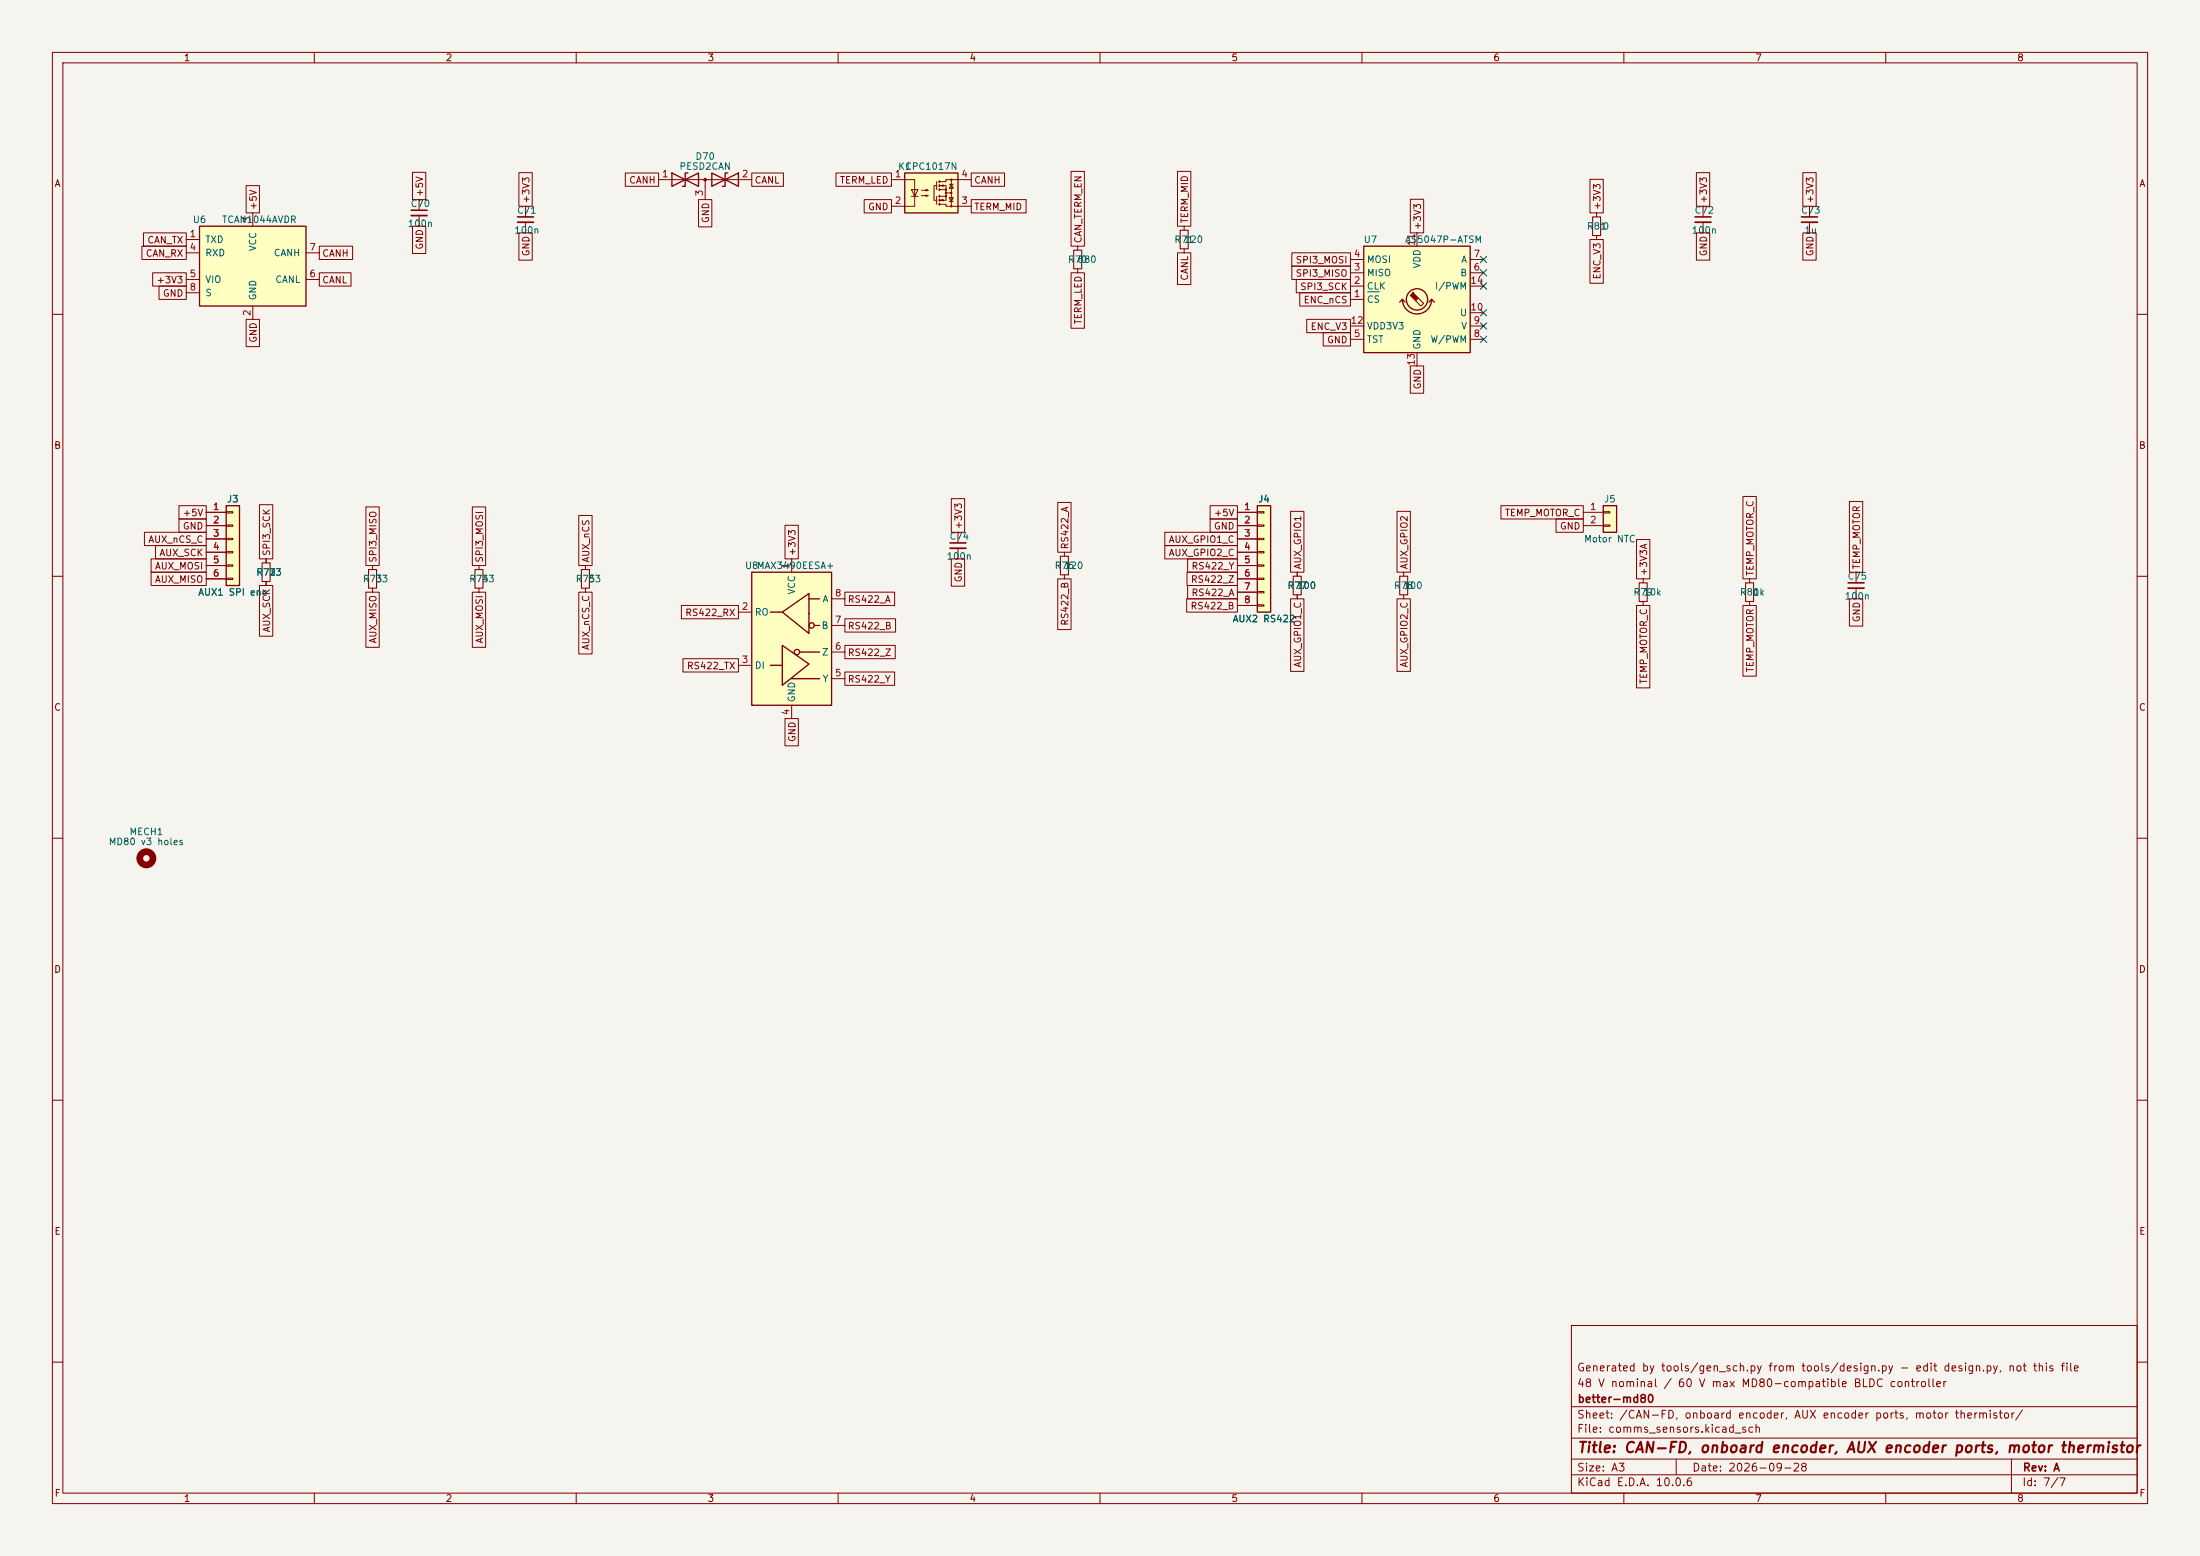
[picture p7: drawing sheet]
<svg xmlns="http://www.w3.org/2000/svg" width="420mm" height="297mm" viewBox="0 0 420 297" stroke-linecap="round" stroke-linejoin="round" font-family="sans-serif">
<path d="M0 0h420v297h-420z" fill="#f5f4ef" stroke="#f5f4ef" stroke-width=".19"/>
<g fill="none" stroke="#840000" stroke-width=".19">
<path d="M10 10h400v277h-400zM12 12h396v273h-396zM60 10v2M110 10v2M160 10v2M210 10v2M260 10v2M310 10v2M360 10v2M80 38.1v2M80 41.1v2.1M10 60h2"/>
<path d="M408 60h2M10 110h2M247.6 109.2v.8M247.6 113.5v.8M408 110h2M10 160h2M408 160h2M10 210h2M408 210h2M300 253h108v32h-108zM10 260h2M300 278.5h108"/>
<path d="M300 274.5h108M300 268.5h108M320 278.5v3M384 278.5v6.5M408 260h2M60 285v2M110 285v2M160 285v2M210 285v2M260 285v2M300 281.5h108M310 285v2"/>
<path d="M360 285v2"/>
</g>
<path d="M78.5 40.1h3" fill="none" stroke="#840000" stroke-width=".3"/>
<path d="M78.5 41.1h3" fill="none" stroke="#840000" stroke-width=".33"/>
<path d="M246.9 110h1.5v3.5h-1.5z" fill="none" stroke="#840000" stroke-width=".2"/>
<path d="M240 96.5h2.6v20.3h-2.6z" fill="#ffffc2"/>
<path d="M240 96.5h2.6v20.3h-2.6z" fill="none" stroke="#840000" stroke-width=".25"/>
<g fill="none" stroke="#840000" stroke-width=".19">
<path d="M100.3 39.4v2M100.3 42.4v2.1M236.2 97.8h3.8M240 97.7h1.3v.2h-1.3zM236.2 100.3h3.8M236.2 102.9h3.8M236.2 105.4h3.8M236.2 108h3.8M236.2 110.5h3.8M236.2 113h3.8M236.2 115.6h3.8M240 100.2h1.3v.3h-1.3z"/>
<path d="M240 102.7h1.3v.3h-1.3zM240 105.3h1.3v.2h-1.3zM240 107.8h1.3v.3h-1.3zM240 110.4h1.3v.2h-1.3zM240 112.9h1.3v.3h-1.3zM240 115.4h1.3v.3h-1.3zM268 109.2v.8M268 113.5v.8"/>
</g>
<path d="M267.2 110h1.5v3.5h-1.5z" fill="none" stroke="#840000" stroke-width=".2"/>
<path d="M98.8 41.4h3.1" fill="none" stroke="#840000" stroke-width=".3"/>
<path d="M98.8 42.4h3.1" fill="none" stroke="#840000" stroke-width=".33"/>
<path d="M260.3 47h20.4v20.3h-20.4z" fill="#ffffc2"/>
<g fill="none" stroke="#840000" stroke-width=".25">
<path d="M128.3 33l5 2.6v-2.6l-5 2.6zM131.3 33h-.5v2.6h-.5M135.9 33l5.1 2.6v-2.6l-5.1 2.6zM138.9 33h-.5v2.6h-.5M260.3 47h20.4v20.3h-20.4zM267.7 57.2a2.79 2.79 0 0 0 2.8 2.7 2.79 2.79 0 0 0 2.8-2.7M267.7 57.2l-.5 .5M267.7 57.2l.5 .5M273.3 57.2l-.5 .5M273.3 57.2l.5 .5"/>
<circle cx="270.5" cy="57.2" r="2.03"/>
</g>
<g fill="#840000" stroke="#840000" stroke-width=".19">
<path d="M269.7 55.9l1.1 1-.5 .5-1.1-1 .5-.5 .2 .1z"/>
<circle cx="134.6" cy="34.3" r=".25"/>
</g>
<g fill="none" stroke="#840000" stroke-width=".19">
<path d="M125.7 34.3h17.8M134.6 34.3v3.8M257.8 57.2h2.5M257.8 54.6h2.5M257.8 52.1h2.5M257.8 49.5h2.5M270.5 44.5v2.5M270.8 56.9l1 1-.5 .5-1-1M280.7 54.6h2.5M280.7 52.1h2.5M280.7 49.5h2.5M280.7 59.7h2.5"/>
<path d="M257.8 64.8h2.5M257.8 62.2h2.5M270.5 67.3v2.6M280.7 64.8h2.5M280.7 62.2h2.5M111.8 108v.7M111.8 112.3v.7"/>
</g>
<path d="M261.1 55.7h2.2" fill="none" stroke="#006464" stroke-width=".19"/>
<path d="M111 108.7h1.5v3.6h-1.5z" fill="none" stroke="#840000" stroke-width=".2"/>
<path d="M143.5 109.2h15.2v25.4h-15.2z" fill="#ffffc2"/>
<g fill="none" stroke="#840000" stroke-width=".25">
<path d="M143.5 109.2h15.2v25.4h-15.2zM147.1 116.8h2.3M149.4 116.8l5-3.5v7.6zM154.4 114.3h2.1M155.4 119.4h1.1M147.1 127h2.3M149.4 123.2l5 3.5-5 4.1zM151.1 129.5h5.4M152.7 124.5h3.8"/>
<circle cx="154.9" cy="119.4" r=".51"/>
<circle cx="152.1" cy="124.5" r=".51"/>
</g>
<path d="M141 116.8h2.5M151.1 106.7v2.5M158.7 119.4h2.6M158.7 114.3h2.6M141 127h2.5M151.1 134.6v2.6M158.7 129.5h2.6M158.7 124.5h2.6" fill="none" stroke="#840000" stroke-width=".19"/>
<path d="M172.7 33h10.2v7.6h-10.2z" fill="#ffffc2"/>
<path d="M172.7 33h10.2v7.6h-10.2z" fill="none" stroke="#840000" stroke-width=".25"/>
<g fill="none" stroke="#840000" stroke-width=".19">
<path d="M170.2 34.3h4.4v5.1h-4.4M174 36.2h1.3l-.7 1.3zM174 37.5h1.3M175.9 36.3h1.3l-.4 .1v-.2l.4 .1M175.9 37.3h1.3l-.4 .2v-.3l.4 .1M178.8 35.4h-.5v2.8h.5M179.5 35.4h1.1v.8M179.5 36.2h1.1v1.3h-1.1M179.5 39h1.1v.4h4.8M179.6 35.4l.5-.1v.3zM179.6 38.2l.5-.1v.3zM180.6 37.5v.7h-1.1"/>
<path d="M180.6 36.8h1M181.2 37.7h.8l-.4 .8zM181.2 35.2h.8M181.2 38.5h.8M181.6 35.2l.4 .7h-.8zM181.6 34.3v5.1M185.4 34.3h-4.8v.4h-1.1M205.7 47v.8M205.7 51.3v.8M226.1 43.2v.7M226.1 47.5v.8M182.9 101.6v2"/>
<path d="M182.9 104.6v2.1M203.2 105.4v.8M203.2 109.7v.8"/>
<circle cx="180.6" cy="37.5" r=".13"/>
<circle cx="180.6" cy="36.2" r=".13"/>
<circle cx="180.6" cy="36.8" r=".13"/>
<circle cx="181.6" cy="39.4" r=".13"/>
<circle cx="181.6" cy="36.8" r=".13"/>
<circle cx="181.6" cy="34.3" r=".13"/>
</g>
<path d="M178.8 34.7v1.5M178.8 37.5v1.5M205 47.8h1.5v3.5h-1.5zM225.3 43.9h1.5v3.6h-1.5zM202.4 106.2h1.6v3.5h-1.6z" fill="none" stroke="#840000" stroke-width=".2"/>
<path d="M179.3 34.5v.3M179.3 35.3v.3M179.3 36.1v.2M179.3 37.3v.3M179.3 38.1v.3M179.3 38.9v.2M181.4 104.6h3" fill="none" stroke="#840000" stroke-width=".33"/>
<path d="M181.4 103.6h3" fill="none" stroke="#840000" stroke-width=".3"/>
<path d="M43.2 96.5h2.5v15.3h-2.5z" fill="#ffffc2"/>
<path d="M43.2 96.5h2.5v15.3h-2.5z" fill="none" stroke="#840000" stroke-width=".25"/>
<g fill="none" stroke="#840000" stroke-width=".19">
<path d="M39.4 97.8h3.8M43.2 97.7h1.2v.2h-1.2zM39.4 100.3h3.8M39.4 102.9h3.8M39.4 105.4h3.8M39.4 108h3.8M39.4 110.5h3.8M43.2 100.2h1.2v.3h-1.2zM43.2 102.7h1.2v.3h-1.2zM43.2 105.3h1.2v.2h-1.2zM43.2 107.8h1.2v.3h-1.2zM43.2 110.4h1.2v.2h-1.2z"/>
<path d="M50.8 106.7v.7M50.8 111v.8M71.1 108v.7M71.1 112.3v.7M91.4 108v.7M91.4 112.3v.7M334 110.5v.8M334 114.8v.8"/>
</g>
<circle cx="27.9" cy="163.8" r="1.27" fill="none" stroke="#840000" stroke-width="1.3"/>
<path d="M50 107.4h1.6v3.6h-1.6zM70.4 108.7h1.5v3.6h-1.5zM90.7 108.7h1.5v3.6h-1.5zM333.2 111.3h1.6v3.5h-1.6z" fill="none" stroke="#840000" stroke-width=".2"/>
<path d="M38.1 43.2h20.3v15.2h-20.3z" fill="#ffffc2"/>
<path d="M38.1 43.2h20.3v15.2h-20.3z" fill="none" stroke="#840000" stroke-width=".25"/>
<path d="M35.6 45.7h2.5M35.6 48.3h2.5M35.6 53.3h2.5M35.6 55.9h2.5M48.3 40.6v2.6M48.3 58.4v2.6M58.4 48.3h2.6M58.4 53.3h2.6" fill="none" stroke="#840000" stroke-width=".19"/>
<path d="M306.1 96.5h2.5v5.1h-2.5z" fill="#ffffc2"/>
<path d="M306.1 96.5h2.5v5.1h-2.5z" fill="none" stroke="#840000" stroke-width=".25"/>
<g fill="none" stroke="#840000" stroke-width=".19">
<path d="M47 35.4h2.5v5.2h-2.5zM78.7 32.9h2.6v5.2h-2.6zM99.1 33h2.5v6.4h-2.5zM119.4 33h6.3v2.6h-6.3zM133.3 38.1h2.6v5.2h-2.6zM143.5 33h6.1v2.6h-6.1zM159.6 33h10.6v2.6h-10.6zM165 38.1h5.2v2.5h-5.2zM185.4 38.1h10.5v2.5h-10.5zM185.4 33h6.4v2.6h-6.4zM204.5 32.7h2.5v14.3h-2.5zM224.8 32.7h2.5v10.5h-2.5z"/>
<path d="M269.2 38h2.6v6.5h-2.6zM303.5 34.2h2.6v6.4h-2.6zM323.8 33h2.6v6.4h-2.6zM325.1 39.4v2M344.2 33h2.5v6.4h-2.5zM345.4 39.4v2M27.1 47h8.5v2.5h-8.5zM27.4 44.4h8.2v2.6h-8.2zM29.1 52.1h6.5v2.5h-6.5zM30.4 54.6h5.2v2.6h-5.2zM61 52.1h6v2.5h-6zM61 47h6.3v2.5h-6.3z"/>
<path d="M78.7 43.2h2.6v5.2h-2.6zM99.1 44.5h2.5v5.2h-2.5zM204.5 52.1h2.5v10.6h-2.5zM224.8 48.3h2.5v6h-2.5zM246.6 50.8h11.2v2.5h-11.2zM246.6 48.3h11.2v2.5h-11.2zM247.5 53.3h10.3v2.6h-10.3zM248.1 55.9h9.7v2.5h-9.7zM303.5 45.7h2.6v8.4h-2.6zM304.8 40.6v.8M304.8 45v.7M323.8 44.5h2.6v5.2h-2.6z"/>
<path d="M325.1 42.4v2.1M344.2 44.5h2.5v5.2h-2.5zM345.4 42.4v2.1M47 61h2.5v5.2h-2.5zM249.5 61h8.3v2.5h-8.3zM252.6 63.5h5.2v2.5h-5.2zM269.2 69.9h2.6v5.2h-2.6zM34.2 96.5h5.2v2.6h-5.2zM34.2 99.1h5.2v2.5h-5.2zM39.4 97.8h3.8M49.5 96.3h2.6v10.4h-2.6zM69.8 96.8h2.6v11.2h-2.6z"/>
<path d="M90.2 96.8h2.5v11.2h-2.5zM110.5 98.4h2.5v9.6h-2.5zM181.6 95.2h2.6v6.4h-2.6zM201.9 95.9h2.6v9.5h-2.6zM231 96.5h5.2v2.6h-5.2zM231 99.1h5.2v2.5h-5.2zM236.2 97.8h3.8M246.4 97.6h2.5v11.6h-2.5zM266.7 97.6h2.5v11.6h-2.5zM286.5 96.5h15.8v2.6h-15.8zM297.1 99.1h5.2v2.5h-5.2zM302.3 97.8h3.8"/>
<path d="M306.1 97.7h1.2v.2h-1.2zM332.7 94.8h2.6v15.7h-2.6zM353.1 95.7h2.5v13.5h-2.5zM27.6 101.6h11.8v2.5h-11.8zM28.8 109.2h10.6v2.6h-10.6zM28.8 106.7h10.6v2.5h-10.6zM29.7 104.1h9.7v2.6h-9.7zM39.4 100.3h3.8M39.4 102.9h3.8M39.4 105.4h3.8M39.4 108h3.8M39.4 110.5h3.8"/>
<path d="M49.5 111.8h2.6v9.6h-2.6zM50.8 106.7v.7M50.8 111v.8M69.8 113h2.6v10.6h-2.6zM90.2 113h2.5v10.6h-2.5zM110.5 113h2.5v11.8h-2.5zM130.1 115.6h10.9v2.5h-10.9zM149.9 100.3h2.5v6.4h-2.5zM161.3 118.1h9.7v2.6h-9.7zM161.3 113h9.5v2.6h-9.5zM181.6 106.7h2.6v5.2h-2.6zM201.9 110.5h2.6v9.7h-2.6z"/>
<path d="M222.4 101.6h13.8v2.5h-13.8zM222.4 104.1h13.8v2.6h-13.8zM226.5 114.3h9.7v2.5h-9.7zM226.6 109.2h9.6v2.6h-9.6zM226.7 106.7h9.5v2.5h-9.5zM226.7 111.8h9.5v2.5h-9.5zM236.2 100.3h3.8M236.2 102.9h3.8M236.2 105.4h3.8M236.2 108h3.8M236.2 110.5h3.8M236.2 113h3.8"/>
<path d="M236.2 115.6h3.8M246.4 114.3h2.5v13.9h-2.5zM247.6 109.2v.8M247.6 113.5v.8M266.7 114.3h2.5v13.9h-2.5zM302.3 100.3h3.8M306.1 100.2h1.2v.3h-1.2zM312.4 103h2.6v7.5h-2.6zM312.4 115.6h2.6v15.7h-2.6zM313.7 110.5v.8M313.7 114.8v.8M332.7 115.6h2.6v13.5h-2.6z"/>
<path d="M353.1 114.3h2.5v5.2h-2.5zM354.3 109.2v2.1M354.3 112.3v2M130.4 125.7h10.6v2.6h-10.6zM149.9 137.2h2.5v5.2h-2.5zM161.3 128.3h9.5v2.5h-9.5zM161.3 123.2h9.6v2.5h-9.6z"/>
</g>
<path d="M323.6 41.4h3M343.9 41.4h3.1M352.8 111.3h3.1" fill="none" stroke="#840000" stroke-width=".3"/>
<path d="M323.6 42.4h3M343.9 42.4h3.1M352.8 112.3h3.1" fill="none" stroke="#840000" stroke-width=".33"/>
<path d="M304 41.4h1.6v3.6h-1.6zM312.9 111.3h1.6v3.5h-1.6z" fill="none" stroke="#840000" stroke-width=".2"/>
<path d="M282.6 59.1l1.2 1.2M282.6 54l1.2 1.2M282.6 51.5l1.2 1.2M282.6 48.9l1.2 1.2M283.8 59.1l-1.2 1.2M283.8 54l-1.2 1.2M283.8 51.5l-1.2 1.2M283.8 48.9l-1.2 1.2M282.6 61.6l1.2 1.2M282.6 64.2l1.2 1.2M283.8 61.6l-1.2 1.2M283.8 64.2l-1.2 1.2" fill="none" stroke="#000084" stroke-width=".19"/>
<text font-size="2" fill="#840000" x="301" y="277.8">Title: CAN-FD, onboard encoder, AUX encoder ports, motor thermistor</text>
<g font-size="1.5" fill="#840000">
<text x="300.9" y="262.1">Generated by tools/gen_sch.py from tools/design.py - edit design.py, not this file</text>
<text x="300.9" y="265.1">48 V nominal / 60 V max MD80-compatible BLDC controller</text>
<text x="301" y="268.1">better-md80</text>
<text x="300.9" y="273.8">File: comms_sensors.kicad_sch</text>
<text x="300.9" y="271.1">Sheet: /CAN-FD, onboard encoder, AUX encoder ports, motor thermistor/</text>
<text x="300.9" y="281.2">Size: A3</text>
<text x="322.9" y="281.2">Date: 2026-09-28</text>
<text x="386" y="281.2">Rev: A</text>
<text x="300.9" y="284">KiCad E.D.A. 10.0.6</text>
<text x="385.9" y="284">Id: 7/7</text>
</g>
<g font-size="1.3" fill="#840000">
<text x="35" y="12">1</text>
<text x="85" y="12">2</text>
<text x="135" y="12">3</text>
<text x="185" y="12">4</text>
<text x="235" y="12">5</text>
<text x="285" y="12">6</text>
<text x="335" y="12">7</text>
<text x="385" y="12">8</text>
<text x="10.3" y="36">A</text>
<text x="120" y="35.3">CANH</text>
<text x="144" y="35.3">CANL</text>
<text x="160.2" y="35.3">TERM_LED</text>
<text x="185.9" y="35.3">CANH</text>
<text x="408.3" y="36">A</text>
<text x="49.3" y="40.2" transform="rotate(-90 49.3 40.2)">+5V</text>
<text x="81.1" y="37.7" transform="rotate(-90 81.1 37.7)">+5V</text>
<text x="101.4" y="38.9" transform="rotate(-90 101.4 38.9)">+3V3</text>
<text x="165.6" y="40.4">GND</text>
<text x="185.9" y="40.4">TERM_MID</text>
<text x="305.9" y="40.2" transform="rotate(-90 305.9 40.2)">+3V3</text>
<text x="326.2" y="38.9" transform="rotate(-90 326.2 38.9)">+3V3</text>
<text x="346.5" y="38.9" transform="rotate(-90 346.5 38.9)">+3V3</text>
<text x="28" y="46.8">CAN_TX</text>
<text x="81.1" y="47.8" transform="rotate(-90 81.1 47.8)">GND</text>
<text x="135.7" y="42.7" transform="rotate(-90 135.7 42.7)">GND</text>
<text x="206.8" y="46.5" transform="rotate(-90 206.8 46.5)">CAN_TERM_EN</text>
<text x="227.1" y="42.7" transform="rotate(-90 227.1 42.7)">TERM_MID</text>
<text x="271.6" y="44" transform="rotate(-90 271.6 44)">+3V3</text>
<text x="27.7" y="49.3">CAN_RX</text>
<text x="61.4" y="49.3">CANH</text>
<text x="101.4" y="49" transform="rotate(-90 101.4 49)">GND</text>
<text x="227.1" y="53.7" transform="rotate(-90 227.1 53.7)">CANL</text>
<text x="247.2" y="53.1">SPI3_MISO</text>
<text x="247.2" y="50.6">SPI3_MOSI</text>
<text x="305.9" y="53.4" transform="rotate(-90 305.9 53.4)">ENC_V3</text>
<text x="326.2" y="49" transform="rotate(-90 326.2 49)">GND</text>
<text x="346.5" y="49" transform="rotate(-90 346.5 49)">GND</text>
<text x="29.8" y="54.4">+3V3</text>
<text x="31" y="56.9">GND</text>
<text x="61.4" y="54.4">CANL</text>
<text x="248.1" y="55.7">SPI3_SCK</text>
<text x="248.8" y="58.2">ENC_nCS</text>
<text x="49.3" y="65.5" transform="rotate(-90 49.3 65.5)">GND</text>
<text x="206.8" y="62" transform="rotate(-90 206.8 62)">TERM_LED</text>
<text x="250.1" y="63.3">ENC_V3</text>
<text x="253.2" y="65.8">GND</text>
<text x="271.6" y="74.4" transform="rotate(-90 271.6 74.4)">GND</text>
<text x="10.2" y="86">B</text>
<text x="408.2" y="86">B</text>
<text x="34.8" y="98.8">+5V</text>
<text x="34.8" y="101.4">GND</text>
<text x="183.9" y="101.2" transform="rotate(-90 183.9 101.2)">+3V3</text>
<text x="231.6" y="98.8">+5V</text>
<text x="231.6" y="101.4">GND</text>
<text x="287.2" y="98.8">TEMP_MOTOR_C</text>
<text x="297.7" y="101.4">GND</text>
<text x="28.2" y="103.9">AUX_nCS_C</text>
<text x="30.3" y="106.5">AUX_SCK</text>
<text x="51.9" y="106.2" transform="rotate(-90 51.9 106.2)">SPI3_SCK</text>
<text x="72.2" y="107.5" transform="rotate(-90 72.2 107.5)">SPI3_MISO</text>
<text x="92.5" y="107.5" transform="rotate(-90 92.5 107.5)">SPI3_MOSI</text>
<text x="112.8" y="107.5" transform="rotate(-90 112.8 107.5)">AUX_nCS</text>
<text x="152.2" y="106.2" transform="rotate(-90 152.2 106.2)">+3V3</text>
<text x="204.3" y="105" transform="rotate(-90 204.3 105)">RS422_A</text>
<text x="223" y="103.9">AUX_GPIO1_C</text>
<text x="223" y="106.5">AUX_GPIO2_C</text>
<text x="29.5" y="111.5">AUX_MISO</text>
<text x="29.5" y="109">AUX_MOSI</text>
<text x="183.9" y="111.3" transform="rotate(-90 183.9 111.3)">GND</text>
<text x="227.2" y="111.5">RS422_Z</text>
<text x="227.4" y="109">RS422_Y</text>
<text x="248.7" y="108.8" transform="rotate(-90 248.7 108.8)">AUX_GPIO1</text>
<text x="269" y="108.8" transform="rotate(-90 269 108.8)">AUX_GPIO2</text>
<text x="314.7" y="110" transform="rotate(-90 314.7 110)">+3V3A</text>
<text x="335.1" y="110" transform="rotate(-90 335.1 110)">TEMP_MOTOR_C</text>
<text x="355.4" y="108.8" transform="rotate(-90 355.4 108.8)">TEMP_MOTOR</text>
<text x="130.7" y="117.9">RS422_RX</text>
<text x="161.7" y="115.4">RS422_A</text>
<text x="204.3" y="119.5" transform="rotate(-90 204.3 119.5)">RS422_B</text>
<text x="227.2" y="116.6">RS422_B</text>
<text x="227.4" y="114.1">RS422_A</text>
<text x="355.4" y="118.9" transform="rotate(-90 355.4 118.9)">GND</text>
<text x="51.9" y="120.8" transform="rotate(-90 51.9 120.8)">AUX_SCK</text>
<text x="72.2" y="122.9" transform="rotate(-90 72.2 122.9)">AUX_MISO</text>
<text x="92.5" y="122.9" transform="rotate(-90 92.5 122.9)">AUX_MOSI</text>
<text x="112.8" y="124.2" transform="rotate(-90 112.8 124.2)">AUX_nCS_C</text>
<text x="161.7" y="120.4">RS422_B</text>
<text x="161.7" y="125.5">RS422_Z</text>
<text x="131" y="128.1">RS422_TX</text>
<text x="161.7" y="130.6">RS422_Y</text>
<text x="248.7" y="127.5" transform="rotate(-90 248.7 127.5)">AUX_GPIO1_C</text>
<text x="269" y="127.5" transform="rotate(-90 269 127.5)">AUX_GPIO2_C</text>
<text x="314.7" y="130.7" transform="rotate(-90 314.7 130.7)">TEMP_MOTOR_C</text>
<text x="335.1" y="128.4" transform="rotate(-90 335.1 128.4)">TEMP_MOTOR</text>
<text x="10.2" y="136">C</text>
<text x="408.2" y="136">C</text>
<text x="152.2" y="141.7" transform="rotate(-90 152.2 141.7)">GND</text>
<text x="10.2" y="186">D</text>
<text x="408.2" y="186">D</text>
<text x="10.3" y="236">E</text>
<text x="408.3" y="236">E</text>
<text x="10.3" y="286">F</text>
<text x="35" y="287">1</text>
<text x="85" y="287">2</text>
<text x="135" y="287">3</text>
<text x="185" y="287">4</text>
<text x="235" y="287">5</text>
<text x="285" y="287">6</text>
<text x="335" y="287">7</text>
<text x="385" y="287">8</text>
<text x="408.3" y="286">F</text>
</g>
<g font-size="1.3" fill="#a90000">
<text x="126.3" y="34.2">1</text>
<text x="141.5" y="34.2">2</text>
<text x="170.7" y="34.2">1</text>
<text x="183.4" y="34.2">4</text>
<text x="134.5" y="37.6" transform="rotate(-90 134.5 37.6)">3</text>
<text x="170.7" y="39.2">2</text>
<text x="183.4" y="39.2">3</text>
<text x="36.1" y="45.6">1</text>
<text x="48.1" y="42.6" transform="rotate(-90 48.1 42.6)">3</text>
<text x="270.4" y="47.1" transform="rotate(-90 270.4 47.1)">11</text>
<text x="36.1" y="48.1">4</text>
<text x="36.1" y="53.2">5</text>
<text x="59" y="53.2">6</text>
<text x="59" y="48.1">7</text>
<text x="258.3" y="51.9">3</text>
<text x="258.3" y="49.4">4</text>
<text x="281.2" y="51.9">6</text>
<text x="281.2" y="49.4">7</text>
<text x="36.1" y="55.7">8</text>
<text x="258.3" y="57">1</text>
<text x="258.3" y="54.5">2</text>
<text x="280.6" y="59.6">10</text>
<text x="280.6" y="54.5">14</text>
<text x="48.1" y="60.4" transform="rotate(-90 48.1 60.4)">2</text>
<text x="257.7" y="62.1">12</text>
<text x="258.3" y="64.6">5</text>
<text x="281.2" y="64.6">8</text>
<text x="281.2" y="62.1">9</text>
<text x="270.4" y="69.9" transform="rotate(-90 270.4 69.9)">13</text>
<text x="40.5" y="97.7">1</text>
<text x="40.5" y="100.2">2</text>
<text x="237.4" y="97.7">1</text>
<text x="237.4" y="100.2">2</text>
<text x="303.4" y="97.7">1</text>
<text x="303.4" y="100.2">2</text>
<text x="40.5" y="102.7">3</text>
<text x="40.5" y="105.3">4</text>
<text x="40.5" y="107.8">5</text>
<text x="237.4" y="102.7">3</text>
<text x="237.4" y="105.3">4</text>
<text x="237.4" y="107.8">5</text>
<text x="40.5" y="110.4">6</text>
<text x="151" y="108.7" transform="rotate(-90 151 108.7)">1</text>
<text x="237.4" y="110.4">6</text>
<text x="237.4" y="112.9">7</text>
<text x="141.5" y="116.7">2</text>
<text x="159.3" y="119.2">7</text>
<text x="159.3" y="114.2">8</text>
<text x="237.4" y="115.4">8</text>
<text x="159.3" y="124.3">6</text>
<text x="141.5" y="126.9">3</text>
<text x="159.3" y="129.4">5</text>
<text x="151" y="136.6" transform="rotate(-90 151 136.6)">4</text>
</g>
<g font-size="1.3" fill="#006464">
<text x="129.6" y="32.7">PESD2CAN</text>
<text x="132.6" y="30.8">D70</text>
<text x="171.4" y="32.7">K1</text>
<text x="172.7" y="32.7">CPC1017N</text>
<text x="78.3" y="39.8">C70</text>
<text x="98.6" y="41.1">C71</text>
<text x="323.4" y="41.1">C72</text>
<text x="343.7" y="41.1">C73</text>
<text x="36.7" y="42.9">U6</text>
<text x="39.1" y="46.7">TXD</text>
<text x="42.3" y="42.9">TCAN1044AVDR</text>
<text x="77.7" y="43.6">100n</text>
<text x="98.1" y="44.9">100n</text>
<text x="224.1" y="46.7">R71</text>
<text x="225.9" y="46.7">120</text>
<text x="260.2" y="46.7">U7</text>
<text x="268.1" y="46.7">AS5047P-ATSM</text>
<text x="302.8" y="44.1">R81</text>
<text x="305.8" y="44.1">0</text>
<text x="322.9" y="44.9">100n</text>
<text x="344.4" y="44.9">1u</text>
<text x="39.1" y="49.2">RXD</text>
<text x="49.2" y="48.1" transform="rotate(-90 49.2 48.1)">VCC</text>
<text x="52.2" y="49.2">CANH</text>
<text x="203.8" y="50.5">R70</text>
<text x="205.6" y="50.5">680</text>
<text x="260.8" y="53">MISO</text>
<text x="260.8" y="50.5">MOSI</text>
<text x="271.5" y="51.4" transform="rotate(-90 271.5 51.4)">VDD</text>
<text x="278.7" y="53">B</text>
<text x="278.8" y="50.5">A</text>
<text x="39.1" y="54.3">VIO</text>
<text x="39.1" y="56.8">S</text>
<text x="49.2" y="57.4" transform="rotate(-90 49.2 57.4)">GND</text>
<text x="52.5" y="54.3">CANL</text>
<text x="260.8" y="58.1">CS</text>
<text x="260.8" y="55.6">CLK</text>
<text x="273.8" y="55.6">I/PWM</text>
<text x="260.8" y="65.7">TST</text>
<text x="260.8" y="63.2">VDD3V3</text>
<text x="273" y="65.7">W/PWM</text>
<text x="278.6" y="60.7">U</text>
<text x="278.8" y="63.2">V</text>
<text x="271.5" y="66.8" transform="rotate(-90 271.5 66.8)">GND</text>
<text x="43.2" y="96.2">J3</text>
<text x="240.1" y="96.2">J4</text>
<text x="306.1" y="96.2">J5</text>
<text x="180.6" y="107.1">100n</text>
<text x="181.2" y="103.3">C74</text>
<text x="302.3" y="103.8">Motor NTC</text>
<text x="37.7" y="114">AUX1 SPI enc</text>
<text x="48.8" y="110.2">R72</text>
<text x="51.2" y="110.2">33</text>
<text x="69.1" y="111.5">R733</text>
<text x="89.5" y="111.5">R74</text>
<text x="91.9" y="111.5">33</text>
<text x="109.8" y="111.5">R75</text>
<text x="112.2" y="111.5">33</text>
<text x="142.1" y="108.9">U8MAX3490EESA+</text>
<text x="152.1" y="113.6" transform="rotate(-90 152.1 113.6)">VCC</text>
<text x="201.2" y="108.9">R76</text>
<text x="203" y="108.9">120</text>
<text x="245.7" y="112.7">R77</text>
<text x="247.5" y="112.7">100</text>
<text x="266" y="112.7">R78</text>
<text x="267.8" y="112.7">100</text>
<text x="311.7" y="114">R79</text>
<text x="313.6" y="114">10k</text>
<text x="332" y="114">R80</text>
<text x="334.5" y="114">1k</text>
<text x="352.6" y="110.9">C75</text>
<text x="144" y="117.8">RO</text>
<text x="156.9" y="115.3">A</text>
<text x="235.2" y="119.1">AUX2 RS422</text>
<text x="352.1" y="114.8">100n</text>
<text x="156.7" y="120.3">B</text>
<text x="156.8" y="125.4">Z</text>
<text x="144" y="128">DI</text>
<text x="156.9" y="130.5">Y</text>
<text x="152.1" y="134.1" transform="rotate(-90 152.1 134.1)">GND</text>
<text x="20.6" y="161.6">MD80 v3 holes</text>
<text x="24.6" y="159.7">MECH1</text>
</g>
</svg>
